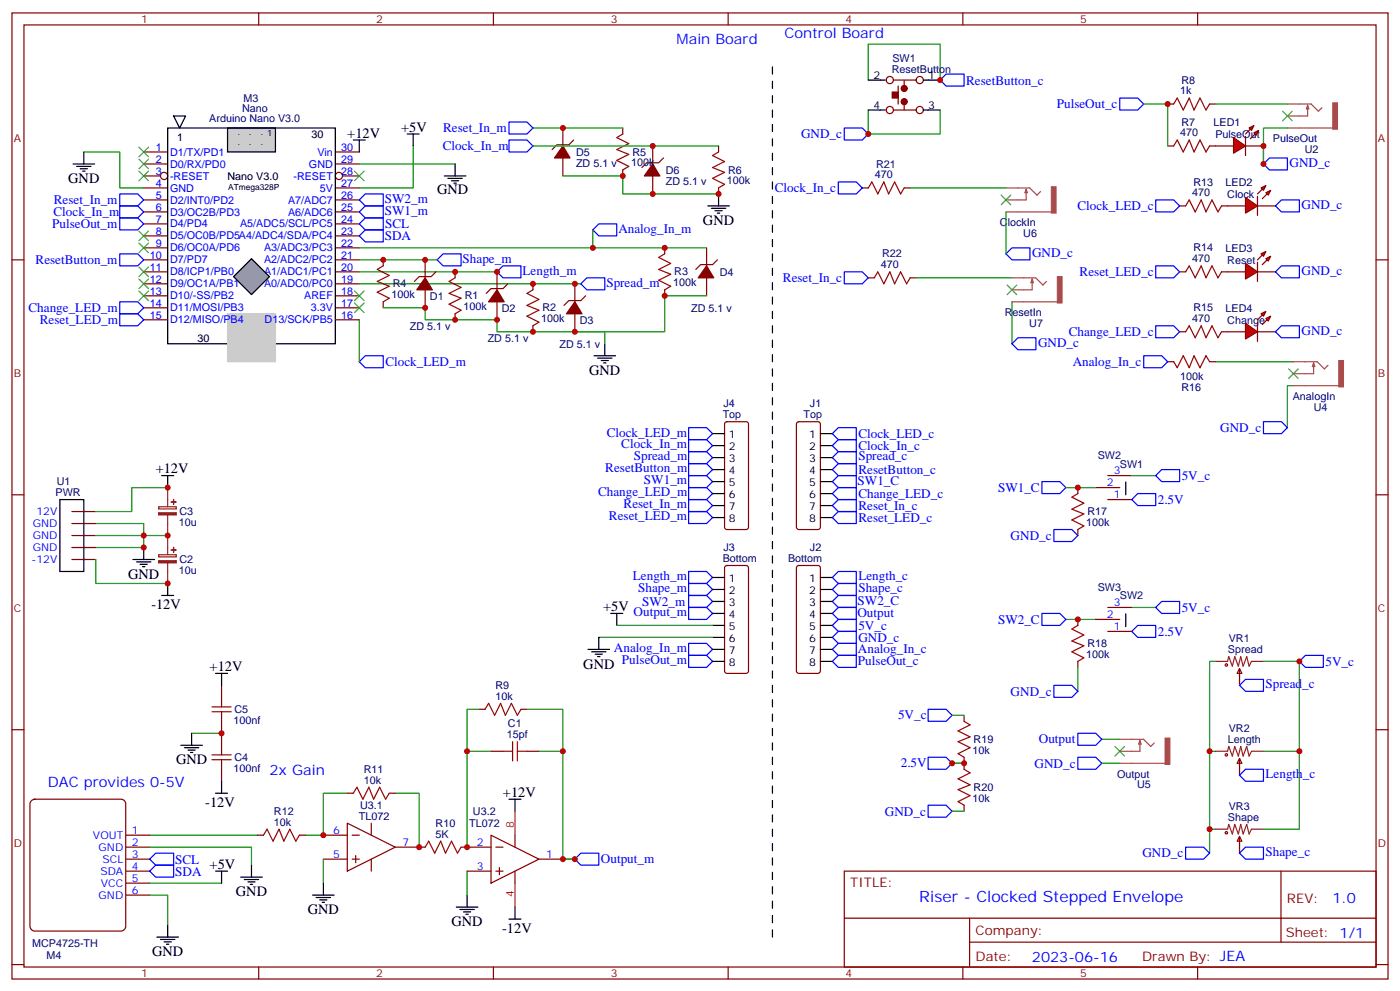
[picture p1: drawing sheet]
<svg xmlns="http://www.w3.org/2000/svg" width="412mm" height="292mm" viewBox="0 0 412 292" stroke-linecap="round" stroke-linejoin="round" font-family="sans-serif">
<g fill="none" stroke="#870000" stroke-width=".35">
<path d="M3.5 3.8h405.4v284.3h-405.4zM7.1 7.3h398.2v277.3h-398.2zM76.2 3.8v3.5M145.3 3.8v3.5M214.5 3.8v3.5M283.6 3.8v3.5M352.8 3.8v3.5M42.3 44.7h7.1M42.3 48.3h7.1M42.3 51.8h5M42.3 55.3h7.1M42.3 58.8h7.1"/>
<path d="M98.8 44.7h7M98.8 48.3h7M98.8 55.3h7M98.8 58.8h7M100.9 51.8h4.9M3.5 76.5h3.6M42.3 76.5h7.1M42.3 62.4h7.1M42.3 65.9h7.1M42.3 69.4h7.1M42.3 73h7.1M98.8 76.5h7"/>
<path d="M98.8 62.4h7M98.8 65.9h7M98.8 69.4h7M98.8 73h7M405.3 76.5h3.6M42.3 80h7.1M42.3 83.5h7.1M42.3 87.1h7.1M98.8 80h7M98.8 83.5h7M98.8 87.1h7M98.8 90.6h7"/>
<path d="M3.5 145.6h3.6M405.3 145.6h3.6M3.5 214.8h3.6M405.3 214.8h3.6M248.7 256.4h156.6v28.2h-156.6zM377.3 256.4v20.9M248.7 270.2h156.5M285.6 277.3h119.6M285.6 270.2v14.2M3.5 283.9h3.6M76.2 284.6v3.5M145.3 284.6v3.5"/>
<path d="M214.5 284.6v3.5M283.6 284.6v3.5M352.8 284.6v3.5M405.3 283.9h3.6"/>
<circle cx="48.3" cy="51.8" r="1.06"/>
<circle cx="99.8" cy="51.8" r="1.06"/>
</g>
<path d="M68.8 81.4l5.3-5.3 5.3 5.3-5.3 5.3z" fill="#999" stroke="#000" stroke-width=".35"/>
<path d="M67 37.7h14.1v7h-14.1z" fill="#ccc" stroke="#000" stroke-width=".35"/>
<g fill="none" stroke="#000" stroke-width=".35">
<path d="M49.4 37.7h49.4v63.5h-49.4zM51.2 34.1h3.5l-1.8 3.6zM21.5 48.3h6.4M22.6 49h4.2M23.6 49.7h2.2M24.3 50.4h.7M24.7 44.7v3.6M149.9 235.2h3.6M151.7 235.2v3.6M95.2 259.9v3.6M92.1 263.5h6.3M93.1 264.2h4.3"/>
<path d="M94.2 264.9h2.1M94.9 265.6h.7M134.4 267h6.4M135.5 267.7h4.2M136.5 268.4h2.1M137.2 269.1h.7M137.6 263.5v3.5M149.9 270.5h3.6M151.7 267v3.5"/>
</g>
<path d="M67 92.4h14.1v14.1h-14.1z" fill="#ccc" stroke="#ccc" stroke-width=".35"/>
<g fill="none" stroke="#870000" stroke-width=".35">
<path d="M42.3 90.6h7.1M42.3 94.1h7.1M98.8 94.1h7M141.1 208.8h1.8M153.5 208.8h1.7M102.3 233.5h1.8M114.7 233.5h1.7M75.8 245.8h1.8M88.2 245.8h1.8M95.2 252.9h7.1M95.2 245.8h7.1M102.3 242.3l14.1 7-14.1 7.1z"/>
<path d="M103.7 252.9h2.1M103.7 245.8h2.1M104.8 251.8v2.1M109.4 242.3v3.5M109.4 252.9v3.5M116.4 249.3h8.8M135.8 249.3h8.8M137.6 256.4h7M144.6 245.8l14.1 7.1-14.1 7zM146 249.3h2.2M146 256.4h2.2M147.1 255.3v2.2"/>
<path d="M151.7 245.8v3.5M151.7 256.4v3.5M158.7 252.9h7.1"/>
</g>
<path d="M105.8 69.4l1.8-1.7h5.3v3.5h-5.3zM105.8 65.9l1.8-1.8h5.3v3.6h-5.3z" fill="none" stroke="#00f" stroke-width=".35"/>
<path d="M142.9 208.8l1-1.8 1.8 3.5 1.8-3.5 1.4 3.5 1.7-3.5 1.8 3.5 1.1-1.7M104.1 233.5l1-1.8 1.8 3.5 1.8-3.5 1.4 3.5 1.7-3.5 1.8 3.5 1.1-1.7M77.6 245.8l1.1-1.7 1.7 3.5 1.8-3.5 1.4 3.5 1.8-3.5 1.7 3.5 1.1-1.8M125.2 249.3l1.1-1.7 1.8 3.5 1.7-3.5 1.4 3.5 1.8-3.5 1.8 3.5 1-1.8" fill="none" stroke="#a10000" stroke-width=".35"/>
<path d="M141.1 208.8h-3.5v40.5M102.3 233.5h-7.1v12.3h-5.2M116.4 233.5h7.1v15.8M44.1 245.8h31.7M95.2 252.9v7M137.6 256.4v7.1" fill="none" stroke="#008700" stroke-width=".35"/>
<path d="M151.7 238.8v7M151.7 259.9v7.1" fill="none" stroke="#f00" stroke-width=".35"/>
<path d="M9.1 235.8l1.1-.6h25.4a1.41 1.41 0 0 1 1.4 1.4v36a1.51 1.51 0 0 1-1.4 1.4h-25.4a1.51 1.51 0 0 1-1.4-1.4v-36z" fill="#fff" stroke="#800000" stroke-width=".35"/>
<g fill="none" stroke="#870000" stroke-width=".35">
<path d="M165.8 37.7v5.3M183.4 37.7v1.7M165.8 46.5v5.3M169 41.2l-1.4 1.4h-3.6l-1.4 1.4M183.4 50v1.8M192.3 43v5.3M192.3 51.8v5.3M195.4 46.5l-1.4 1.4h-3.5l-1.4 1.4M211.7 43v1.7M211.7 55.3v1.8M344 43h1.7M356.3 43h1.8"/>
<path d="M112.9 76.5v1.7M125.2 76.5v5.3M195.8 73v1.7M208.1 73v5.2M211.3 76.5l-1.4 1.4h-3.5l-1.4 1.4M112.9 88.8v1.8M125.2 85.3v5.3M128.4 80l-1.4 1.4h-3.5l-1.4 1.4M134.1 80v1.8M134.1 92.4v1.7M146.4 80v5.3M146.4 88.8v5.3"/>
<path d="M149.6 83.5l-1.4 1.4h-3.6l-1.4 1.5M157 83.5v1.8M157 95.9v1.7M169.3 83.5v5.3M169.3 92.4v5.2M172.5 87.1l-1.4 1.4h-3.5l-1.4 1.4M195.8 85.3v1.8M208.1 81.8v5.3M213.7 124.3l.4-.2h5.7l.5 .2 .2 .5v30.4l-.2 .5-.5 .2h-5.7l-.5-.3-.2-.4v-30.4zM21.2 150.6h7M21.2 154.1h7M21.2 157.6h7"/>
<path d="M21.2 161.1h7M21.2 164.7h7M213.7 166.6l.4-.2h5.7l.5 .2 .2 .5v30.4l-.2 .5-.5 .2h-5.7l-.5-.2-.2-.5v-30.4zM65.3 201.7v3.5M65.3 212.3v7.1M65.3 226.4v3.5M144.6 221.1h3.6M155.2 221.1h3.5M37 245.8h7.1M37 249.3h7.1M37 252.9h7.1M37 256.4h7.1"/>
<path d="M37 259.9h7.1M37 263.5h7.1"/>
</g>
<g fill="none" stroke="#00f" stroke-width=".35">
<path d="M149.9 35.9h5.3l1.8 1.8-1.8 1.7h-5.3zM35.3 57.1h5.3l1.7 1.7-1.7 1.8h-5.3zM105.8 58.8l1.8-1.7h5.3v3.5h-5.3zM149.9 41.2h5.3l1.8 1.8-1.8 1.7h-5.3zM35.3 64.1h5.3l1.7 1.8-1.7 1.8h-5.3zM35.3 74.7h5.3l1.7 1.8-1.7 1.7h-5.3zM35.3 60.6h5.3l1.7 1.8-1.7 1.7h-5.3zM105.8 62.4l1.8-1.8h5.3v3.5h-5.3zM128.8 76.5l1.7-1.8h5.3v3.5h-5.3zM174.6 67.7l1.8-1.8h5.3v3.5h-5.3zM35.3 92.4h5.3l1.7 1.7-1.7 1.8h-5.3zM35.3 88.8h5.3l1.7 1.8-1.7 1.8h-5.3z"/>
<path d="M146.4 80l1.8-1.8h5.3v3.6h-5.3zM172.9 81.8h5.3v3.5h-5.3l-1.8-1.8zM105.8 106.5l1.8-1.8h5.3v3.5h-5.3zM202.8 136.5h5.3l1.8 1.7-1.8 1.8h-5.3zM202.8 125.9h5.3l1.8 1.7-1.8 1.8h-5.3zM202.8 140h5.3l1.8 1.7-1.8 1.8h-5.3zM202.8 132.9h5.3l1.8 1.8-1.8 1.8h-5.3zM202.8 129.4h5.3l1.8 1.8-1.8 1.7h-5.3zM202.8 150.6h5.3l1.8 1.7-1.8 1.8h-5.3zM202.8 143.5h5.3l1.8 1.8-1.8 1.7h-5.3zM202.8 147h5.3l1.8 1.8-1.8 1.8h-5.3zM202.8 175.3h5.3l1.8 1.7-1.8 1.8h-5.3z"/>
<path d="M202.8 178.8h5.3l1.8 1.8-1.8 1.7h-5.3zM202.8 168.2h5.3l1.8 1.8-1.8 1.7h-5.3zM202.8 171.7h5.3l1.8 1.8-1.8 1.8h-5.3zM202.8 192.9h5.3l1.8 1.8-1.8 1.7h-5.3zM202.8 189.4h5.3l1.8 1.7-1.8 1.8h-5.3zM44.1 256.4l1.8-1.8h5.3v3.6h-5.3zM45.9 251.1h5.3v3.5h-5.3l-1.8-1.7zM169.3 252.9l1.8-1.8h5.3v3.5h-5.3z"/>
</g>
<g fill="none" stroke="#008700" stroke-width=".35">
<path d="M157 37.7h26.4M105.8 48.3h28.3M121.7 43v12.3h-15.9M157 43h54.7M165.8 51.8h17.6v5.3h28.3M105.8 76.5h23M105.8 80h40.6M105.8 83.5h65.3M105.8 94.1v12.4M208.1 87.1h-12.3v10.5h-49.4v-3.5h-21.2v-3.5h-12.3M28.2 154.1h14.1v7h-14.1M28.2 157.6h21.2"/>
<path d="M49.4 143.5h-10.6v7.1h-10.6M28.2 164.7v7h21.2M176.4 187.6h33.5M181.7 184.1h28.2M56.4 215.8h8.9M155.2 208.8h10.6v12.3h-7.1M137.6 221.1h7M165.8 221.1v31.8h3.5h-3.5M44.1 249.3h30v5.3M44.1 259.9h21.2M44.1 263.5h5.3v8.8"/>
</g>
<g fill="none" stroke="#000" stroke-width=".35">
<path d="M119.9 39.4h3.6M121.7 39.4v3.6M104.1 41.2h3.5M105.8 41.2v3.5M130.9 51.8h6.3M131.9 52.5h4.3M133 53.2h2.1M133.7 53.9h.7M134.1 48.3v3.5M211.7 57.1v3.5M208.5 60.6h6.3M209.5 61.3h4.3"/>
<path d="M210.6 62h2.1M211.3 62.7h.7M175 104.7h6.3M176 105.4h4.3M177.1 106.1h2.1M177.8 106.8h.7M178.2 101.2v3.5M47.6 140h3.6M49.4 140v3.5M209.9 127.6h3.5M209.9 131.2h3.5M209.9 134.7h3.5"/>
<path d="M209.9 138.2h3.5M17.6 147h7.1v21.2h-7.1zM209.9 141.7h3.5M209.9 145.3h3.5M209.9 148.8h3.5M209.9 152.3h3.5M39.2 164.7h6.3M40.2 165.4h4.2M41.3 166.1h2.1M42 166.8h.7M42.3 161.1v3.6M47.6 175.3h3.6"/>
<path d="M49.4 171.7v3.6M209.9 170h3.5M209.9 173.5h3.5M209.9 177h3.5M63.5 198.2h3.5M65.3 198.2v3.5M173.2 191.1h6.4M174.3 191.8h4.2M175.3 192.5h2.1M176 193.3h.7M176.4 187.6v3.5M179.9 180.6h3.5"/>
<path d="M181.7 180.6v3.5M209.9 180.6h3.5M209.9 184.1h3.5M209.9 187.6h3.5M209.9 191.1h3.5M209.9 194.7h3.5M53.3 219.4h6.3M56.4 215.8v3.6M54.3 220.1h4.3M55.4 220.8h2.1M56.1 221.5h.7M63.5 233.5h3.5"/>
<path d="M65.3 229.9v3.6M63.5 256.4h3.5M65.3 256.4v3.5M70.9 258.2h6.4M72 258.9h4.2M73 259.6h2.1M74.1 254.6v3.6M46.2 275.8h6.4M47.3 276.5h4.2M48.3 277.2h2.1M49 277.9h.7M49.4 272.3v3.5"/>
<path d="M73.7 260.3h.7"/>
</g>
<g fill="none" stroke="#a10000" stroke-width=".35">
<path d="M183.4 39.4l-1.7 1.1 3.5 1.8-3.5 1.7 3.5 1.4-3.5 1.8 3.5 1.8-1.8 1M211.7 44.7l-1.8 1.1 3.5 1.8-3.5 1.7 3.5 1.4-3.5 1.8 3.5 1.8-1.7 1M345.7 43l1.1-1.8 1.7 3.5 1.8-3.5 1.4 3.5 1.8-3.5 1.7 3.5 1.1-1.7M112.9 78.2l-1.8 1.1 3.6 1.8-3.6 1.7 3.6 1.4-3.6 1.8 3.6 1.8-1.8 1M195.8 74.7l-1.8 1.1 3.6 1.7-3.6 1.8 3.6 1.4-3.6 1.8 3.6 1.7-1.8 1.1M134.1 81.8l-1.8 1 3.5 1.8-3.5 1.8 3.5 1.4-3.5 1.7 3.5 1.8-1.7 1.1M157 85.3l-1.8 1.1 3.5 1.7-3.5 1.8 3.5 1.4-3.5 1.8 3.5 1.7-1.7 1.1M62.4 209.5h5.7M62.4 208.1h5.7M65.3 205.2v2.9M65.3 209.5v2.8M65.3 219.4v2.8"/>
<path d="M151 218.3v5.6M152.4 218.3v5.6M62.4 223.6h5.7M62.4 222.2h5.7M65.3 223.6v2.8M148.2 221.1h2.8M152.4 221.1h2.8"/>
</g>
<path d="M46.7 149.2h5.2v.6h-5.2zM49.4 143.5v5.7M49.4 151.6v11.7M46.7 163.3h5.2v.6h-5.2zM49.4 165.7v6" fill="none" stroke="#8c2424" stroke-width=".35"/>
<g fill="#8c2424" stroke="#8c2424" stroke-width=".35">
<path d="M46.7 150.9h5.2v.7h-5.2z"/>
<path d="M50.4 147.7l1.5 .1z"/>
<path d="M51.1 147l.1 1.4z"/>
<path d="M46.7 165h5.2v.7h-5.2z"/>
<path d="M50.4 161.9h1.5z"/>
<path d="M51.1 161.1l.1 1.5z"/>
</g>
<g fill="none" stroke="#3c3" stroke-width=".35">
<path d="M40.9 50.4l2.8 2.8M40.9 46.8l2.8 2.9M40.9 43.3l2.8 2.8M43.7 50.4l-2.8 2.8M43.7 46.8l-2.8 2.9M43.7 43.3l-2.8 2.8M104.4 50.4l2.8 2.8M107.2 50.4l-2.8 2.8M40.9 78.6l2.8 2.8M40.9 71.5l2.8 2.9M40.9 68l2.8 2.8M43.7 78.6l-2.8 2.8"/>
<path d="M43.7 71.5l-2.8 2.9M43.7 68l-2.8 2.8M40.9 85.7l2.8 2.8M40.9 82.1l2.8 2.8M43.7 85.7l-2.8 2.8M43.7 82.1l-2.8 2.8M104.4 89.2l2.8 2.8M104.4 85.7l2.8 2.8M107.2 89.2l-2.8 2.8M107.2 85.7l-2.8 2.8"/>
</g>
<g fill="#870000" stroke="#870000" stroke-width=".35">
<path d="M125.2 81.8l2.2 3.5h-4.6z"/>
<path d="M146.4 85.3l2.1 3.5h-4.6z"/>
<path d="M169.3 88.8l2.1 3.6h-4.5z"/>
<path d="M208.1 78.2l2.2 3.6h-4.6z"/>
<path d="M165.8 43l2.1 3.5h-4.6z"/>
<path d="M192.3 48.3l2.1 3.5h-4.6z"/>
</g>
<path d="M227.5 275.8v-257.5" fill="none" stroke="#000" stroke-width=".35" stroke-dasharray="2.1 2.1"/>
<g fill="#f00" stroke="#870000" stroke-width=".35">
<path d="M363.4 40.5l3.5 2.5-3.5 2.1z"/>
<path d="M366.9 40.1v5.7z"/>
</g>
<g fill="#870000" stroke="#870000" stroke-width=".35">
<path d="M366.9 39.4l1.4-1.4z"/>
<path d="M368.3 40.9l1.4-1.5z"/>
</g>
<g fill="#f00" stroke="#870000" stroke-width=".35">
<path d="M367.9 37.7l1.5-.7-.7 1.4z"/>
<path d="M369.4 39.1l1.4-.7-.7 1.4z"/>
</g>
<path d="M344 30.6h1.7M356.3 30.6h1.8M358.1 43h5.3M366.9 43h5.3" fill="none" stroke="#870000" stroke-width=".35"/>
<path d="M377.8 32.7l2.8 2.9M380.6 32.7l-2.8 2.9" fill="none" stroke="#3c3" stroke-width=".35"/>
<path d="M329.8 28.9h5.3l1.8 1.7-1.8 1.8h-5.3z" fill="none" stroke="#00f" stroke-width=".35"/>
<path d="M345.7 30.6l1.1-1.7 1.7 3.5 1.8-3.5 1.4 3.5 1.8-3.5 1.7 3.5 1.1-1.8" fill="none" stroke="#a10000" stroke-width=".35"/>
<path d="M379.2 30.6h7l2.2 2.1 1-1M379.2 37.7h13.4M385.2 31v3.1h-6M385.2 31l.3 1h-.7z" fill="none" stroke="#a64a4a" stroke-width=".35"/>
<path d="M392.6 30.3h1.4v7.7h-1.4z" fill="#a64a4a" stroke="#a64a4a" stroke-width=".29"/>
<path d="M336.9 30.6h7.1v12.4M358.1 30.6h21.1M379.2 37.7h-7v10.6" fill="none" stroke="#008700" stroke-width=".35"/>
<g fill="#f00" stroke="#870000" stroke-width=".35">
<path d="M366.9 58.1l3.5 2.5-3.5 2.1z"/>
<path d="M370.4 57.8v5.6z"/>
</g>
<g fill="#870000" stroke="#870000" stroke-width=".35">
<path d="M370.4 57.1l1.4-1.4z"/>
<path d="M371.8 58.5l1.4-1.4z"/>
</g>
<g fill="#f00" stroke="#870000" stroke-width=".35">
<path d="M371.5 55.3l1.4-.7-.7 1.4z"/>
<path d="M372.9 56.7l1.4-.7-.7 1.4z"/>
</g>
<path d="M347.5 60.6h1.7M359.8 60.6h7.1M370.4 60.6h5.3M347.5 80h1.7M359.8 80h1.8" fill="none" stroke="#870000" stroke-width=".35"/>
<path d="M349.2 60.6l1.1-1.8 1.8 3.6 1.7-3.6 1.4 3.6 1.8-3.6 1.8 3.6 1-1.8M349.2 80l1.1-1.8 1.8 3.6 1.7-3.6 1.4 3.6 1.8-3.6 1.8 3.6 1-1.8" fill="none" stroke="#a10000" stroke-width=".35"/>
<path d="M340.4 58.8h5.3l1.8 1.8-1.8 1.8h-5.3zM340.4 78.2h5.3l1.8 1.8-1.8 1.8h-5.3z" fill="none" stroke="#00f" stroke-width=".35"/>
<g fill="#f00" stroke="#870000" stroke-width=".35">
<path d="M366.9 77.5l3.5 2.5-3.5 2.1z"/>
<path d="M370.4 77.2v5.6z"/>
</g>
<g fill="#870000" stroke="#870000" stroke-width=".35">
<path d="M370.4 76.5l1.4-1.4z"/>
<path d="M371.8 77.9l1.4-1.4z"/>
</g>
<g fill="#f00" stroke="#870000" stroke-width=".35">
<path d="M371.5 74.7l1.4-.7-.7 1.4z"/>
<path d="M372.9 76.1l1.4-.7-.7 1.4z"/>
</g>
<path d="M347.5 97.6h1.7M359.8 97.6h1.8M361.6 80h5.3M370.4 80h5.3" fill="none" stroke="#870000" stroke-width=".35"/>
<path d="M340.4 95.9h5.3l1.8 1.7-1.8 1.8h-5.3z" fill="none" stroke="#00f" stroke-width=".35"/>
<path d="M349.2 97.6l1.1-1.7 1.8 3.5 1.7-3.5 1.4 3.5 1.8-3.5 1.8 3.5 1-1.8" fill="none" stroke="#a10000" stroke-width=".35"/>
<g fill="#f00" stroke="#870000" stroke-width=".35">
<path d="M366.9 95.2l3.5 2.4-3.5 2.2z"/>
<path d="M370.4 94.8v5.7z"/>
</g>
<g fill="#870000" stroke="#870000" stroke-width=".35">
<path d="M370.4 94.1l1.4-1.4z"/>
<path d="M371.8 95.5l1.4-1.4z"/>
</g>
<g fill="#f00" stroke="#870000" stroke-width=".35">
<path d="M371.5 92.4l1.4-.7-.7 1.4z"/>
<path d="M372.9 93.8l1.4-.7-.7 1.4z"/>
</g>
<g fill="none" stroke="#870000" stroke-width=".35">
<path d="M263.2 23.6h6.7M263.2 32.4h6.7M264.6 25.3v5.3M266.3 23.7v1.8M266.3 30.6v1.8M254 55.3h1.8M266.3 55.3h1.8M255.8 81.8h1.7M268.1 81.8h1.8M361.6 97.6h5.3M370.4 97.6h5.3M344 106.5h1.7"/>
<path d="M356.3 106.5h1.8M234.8 124.3l.5-.2h5.6l.5 .2 .3 .5v30.4l-.3 .5-.5 .2h-5.6l-.5-.3-.2-.4v-30.4zM326.3 140h7.1M317.5 143.5v1.8M317.5 155.9v1.7M322.8 143.5h7M326.3 147h7.1M234.8 166.6l.5-.2h5.6l.5 .2 .3 .5v30.4l-.3 .5-.5 .2h-5.6l-.5-.2-.2-.5v-30.4zM326.3 178.8h7.1M317.5 182.3v1.8M317.5 194.7v1.7M322.8 182.3h7"/>
<path d="M326.3 185.8h7.1M365.1 196.8l.7 1.4h-1.4zM365.1 196.8v4.9M284 210.5v1.8M284 222.9v3.5M284 237v1.8M365.1 223.2l.7 1.4h-1.4zM365.1 223.2v5M365.1 246.2l.7 1.4h-1.4zM365.1 246.2v4.9"/>
<circle cx="262.1" cy="32.4" r="1.06"/>
<circle cx="262.1" cy="23.6" r="1.06"/>
<circle cx="270.9" cy="32.4" r="1.06"/>
<circle cx="270.9" cy="23.6" r="1.06"/>
</g>
<g fill="none" stroke="#008700" stroke-width=".35">
<path d="M255.8 32.4v7h21.1v-7M255.8 23.6v-10.6h21.1v10.6M24.7 44.7h10.6v10.6h7M268.1 55.3h28.2M372.2 43v5.3M105.8 73h102.3M174.6 67.7v5.3M296.3 62.4v12.3M169.3 97.6h8.9v3.6M269.9 81.8h28.2M298.1 88.8v12.4M358.1 106.5h22.9"/>
<path d="M381 113.5h-1.8v12.4M333.4 140h7M314 143.5h8.8M333.4 178.8h7M314 182.3h8.8M317.5 196.4v7.1M358.1 194.7h-1.8v56.4M372.2 194.7h10.6v26.4h-10.6M280.5 210.5h3.5M324.6 217.6h5.2M280.5 224.6h3.5M280.5 238.8h3.5"/>
<path d="M324.6 224.6h5.2M356.3 221.1h1.8M382.8 221.1v23h-10.6M356.3 244.1h1.8"/>
</g>
<path d="M358.1 194.7h3.5l.3-1.4 1.1 2.8 .7-2.8 1.1 2.8 .7-2.8 .7 2.8 1-2.8 .7 2.8 .8-1.4h3.5M358.1 221.1h3.5l.3-1.4 1.1 2.8 .7-2.8 1.1 2.8 .7-2.8 .7 2.8 1-2.8 .7 2.8 .8-1.4h3.5M358.1 244.1h3.5l.3-1.5 1.1 2.9 .7-2.9 1.1 2.9 .7-2.9 .7 2.9 1-2.9 .7 2.9 .8-1.4h3.5" fill="none" stroke="#8c2424" stroke-width=".35"/>
<g fill="none" stroke="#a10000" stroke-width=".35">
<path d="M255.8 55.3l1-1.7 1.8 3.5 1.7-3.5 1.5 3.5 1.7-3.5 1.8 3.5 1-1.8M257.5 81.8l1.1-1.8 1.7 3.5 1.8-3.5 1.4 3.5 1.8-3.5 1.8 3.5 1-1.7M345.7 106.5l1.1 1.7 1.7-3.5 1.8 3.5 1.4-3.5 1.8 3.5 1.7-3.5 1.1 1.8M317.5 145.3l-1.8 1 3.6 1.8-3.6 1.8 3.6 1.4-3.6 1.7 3.6 1.8-1.8 1.1M317.5 184.1l-1.8 1 3.6 1.8-3.6 1.8 3.6 1.4-3.6 1.7 3.6 1.8-1.8 1.1M284 212.3l1.8 1.1-3.6 1.7 3.6 1.8-3.6 1.4 3.6 1.8-3.6 1.7 1.8 1.1M284 226.4l1.8 1.1-3.6 1.7 3.6 1.8-3.6 1.4 3.6 1.8-3.6 1.7 1.8 1.1"/>
<circle cx="361.2" cy="195.7" r=".35"/>
<circle cx="361.2" cy="222.2" r=".35"/>
<circle cx="361.2" cy="245.1" r=".35"/>
</g>
<g fill="none" stroke="#00f" stroke-width=".35">
<path d="M248.7 37.7h5.3l1.8 1.7-1.8 1.8h-5.3zM278.7 21.8h5.3v3.5h-5.3l-1.8-1.7zM246.9 53.6h5.3l1.8 1.7-1.8 1.8h-5.3zM372.2 48.3l1.7-1.8h5.3v3.5h-5.3zM298.1 73h5.3v3.5h-5.3l-1.8-1.8zM375.7 60.6l1.8-1.8h5.3v3.6h-5.3zM377.5 78.2h5.3v3.6h-5.3l-1.8-1.8zM248.7 80h5.3l1.8 1.8-1.8 1.7h-5.3zM377.5 95.9h5.3v3.5h-5.3l-1.8-1.8zM298.1 101.2l1.8-1.8h5.3v3.5h-5.3zM336.9 104.7h5.3l1.8 1.8-1.8 1.7h-5.3zM245.2 138.2l1.7-1.7h5.3v3.5h-5.3z"/>
<path d="M245.2 127.6l1.7-1.7h5.3v3.5h-5.3zM245.2 134.7l1.7-1.8h5.3v3.6h-5.3zM245.2 131.2l1.7-1.8h5.3v3.5h-5.3zM342.2 138.2h5.3v3.5h-5.3l-1.8-1.7zM372.2 124.1h5.3l1.7 1.8-1.7 1.7h-5.3zM245.2 152.3l1.7-1.7h5.3v3.5h-5.3zM245.2 145.3l1.7-1.8h5.3v3.5h-5.3zM245.2 141.7l1.7-1.7h5.3v3.5h-5.3zM245.2 148.8l1.7-1.8h5.3v3.6h-5.3zM306.9 141.7h5.3l1.8 1.8-1.8 1.8h-5.3zM310.4 155.9h5.3l1.8 1.7-1.8 1.8h-5.3zM333.4 147l1.7-1.7h5.3v3.5h-5.3z"/>
<path d="M245.2 177l1.7-1.7h5.3v3.5h-5.3zM245.2 170l1.7-1.8h5.3v3.5h-5.3zM245.2 173.5l1.7-1.8h5.3v3.6h-5.3zM342.2 177h5.3v3.6h-5.3l-1.8-1.8zM245.2 194.7l1.7-1.8h5.3v3.5h-5.3zM245.2 191.1l1.7-1.7h5.3v3.5h-5.3zM245.2 180.6l1.7-1.8h5.3v3.5h-5.3zM245.2 184.1l1.7-1.8h5.3v3.5h-5.3zM245.2 187.6l1.7-1.8h5.3v3.6h-5.3zM306.9 180.6h5.3l1.8 1.7-1.8 1.8h-5.3zM333.4 185.8l1.7-1.7h5.3v3.5h-5.3zM382.8 194.7l1.7-1.8h5.3v3.5h-5.3z"/>
<path d="M273.4 208.8h5.3l1.8 1.7-1.8 1.8h-5.3zM310.4 201.7h5.3l1.8 1.8-1.8 1.7h-5.3zM317.5 215.8h5.3l1.8 1.8-1.8 1.8h-5.3zM365.1 201.7l1.8-1.7h5.3v3.5h-5.3zM273.4 237h5.3l1.8 1.8-1.8 1.7h-5.3zM273.4 222.9h5.3l1.8 1.7-1.8 1.8h-5.3zM317.5 222.9h5.3l1.8 1.7-1.8 1.8h-5.3zM365.1 228.2l1.8-1.8h5.3v3.5h-5.3zM349.2 249.3h5.3l1.8 1.8-1.8 1.8h-5.3zM365.1 251.1l1.8-1.8h5.3v3.6h-5.3z"/>
</g>
<g fill="none" stroke="#a64a4a" stroke-width=".35">
<path d="M296.3 55.3h7l2.1 2.1 1.1-1M302.3 55.7v3.1h-6M302.3 55.7l.3 1h-.7zM296.3 62.4h13.4M298.1 81.8h7l2.1 2.1 1.1-1.1M298.1 88.8h13.3M304 82.1v3.2h-5.9M304 82.1l.4 1.1h-.7zM381 106.5h7l2.1 2.1 1.1-1.1M381 113.5h13.3M386.9 106.8v3.2h-5.9M386.9 106.8l.4 1.1h-.7z"/>
<path d="M329.8 217.6h7l2.2 2.1 1-1M335.8 217.9v3.2h-6M335.8 217.9l.3 1.1h-.7zM329.8 224.6h13.4"/>
</g>
<g fill="#a64a4a" stroke="#a64a4a" stroke-width=".29">
<path d="M343.2 217.2h1.4v7.8h-1.4z"/>
<path d="M394.3 106.1h1.5v7.8h-1.5z"/>
<path d="M309.7 55h1.4v7.7h-1.4z"/>
<path d="M311.4 81.4h1.5v7.8h-1.5z"/>
</g>
<path d="M294.9 57.4l2.8 2.9M297.7 57.4l-2.8 2.9M296.7 83.9l2.8 2.8M299.5 83.9l-2.8 2.8M379.6 108.6l2.8 2.8M382.4 108.6l-2.8 2.8M328.4 219.7l2.9 2.8M331.3 219.7l-2.9 2.8" fill="none" stroke="#3c3" stroke-width=".35"/>
<g fill="none" stroke="#000" stroke-width=".35">
<path d="M255.8 23.6h4.9M255.8 32.4h4.9M272 23.6h4.9M272 32.4h4.9M241.7 127.6h3.5M241.7 131.2h3.5M241.7 134.7h3.5M241.7 138.2h3.5M241.7 141.7h3.5M241.7 145.3h3.5M241.7 148.8h3.5M241.7 152.3h3.5"/>
<path d="M331.6 141.9v3.7M241.7 170h3.5M241.7 173.5h3.5M241.7 177h3.5M241.7 180.6h3.5M241.7 184.1h3.5M241.7 187.6h3.5M241.7 191.1h3.5M241.7 194.7h3.5M331.6 180.7v3.7"/>
</g>
<g fill="#870000" stroke="#870000" stroke-width=".35">
<path d="M262.8 27.1h1.8v1.8h-1.8z"/>
<circle cx="266.3" cy="29.9" r=".88"/>
<circle cx="266.3" cy="26" r=".88"/>
</g>
<g fill="#c00">
<circle cx="137.6" cy="249.3" r=".88"/>
<circle cx="123.5" cy="249.3" r=".88"/>
<circle cx="95.3" cy="245.8" r=".88"/>
<circle cx="137.6" cy="221.1" r=".88"/>
<circle cx="165.8" cy="221.1" r=".88"/>
<circle cx="42.3" cy="157.6" r=".88"/>
<circle cx="42.3" cy="161.1" r=".88"/>
<circle cx="49.4" cy="157.6" r=".88"/>
<circle cx="49.4" cy="143.5" r=".88"/>
<circle cx="65.3" cy="215.8" r=".88"/>
<circle cx="165.8" cy="252.9" r=".88"/>
<circle cx="169.3" cy="252.9" r=".88"/>
<circle cx="49.4" cy="171.7" r=".88"/>
<circle cx="125.2" cy="76.5" r=".88"/>
<circle cx="112.9" cy="76.5" r=".88"/>
<circle cx="125.2" cy="90.6" r=".88"/>
<circle cx="165.8" cy="37.7" r=".88"/>
<circle cx="192.3" cy="43" r=".88"/>
<circle cx="192.3" cy="57.1" r=".88"/>
<circle cx="183.4" cy="51.8" r=".88"/>
<circle cx="211.7" cy="57.1" r=".88"/>
<circle cx="344" cy="30.6" r=".88"/>
<circle cx="356.3" cy="244.1" r=".88"/>
<circle cx="356.3" cy="221.1" r=".88"/>
<circle cx="382.8" cy="221.1" r=".88"/>
<circle cx="276.9" cy="23.6" r=".88"/>
<circle cx="317.5" cy="143.5" r=".88"/>
<circle cx="317.5" cy="182.3" r=".88"/>
<circle cx="382.8" cy="194.7" r=".88"/>
<circle cx="255.8" cy="39.4" r=".88"/>
<circle cx="372.2" cy="43" r=".88"/>
<circle cx="372.2" cy="48.3" r=".88"/>
<circle cx="284" cy="224.6" r=".88"/>
<circle cx="280.5" cy="224.6" r=".88"/>
<circle cx="134.1" cy="94.1" r=".88"/>
<circle cx="134.1" cy="80" r=".88"/>
<circle cx="146.4" cy="94.1" r=".88"/>
<circle cx="146.4" cy="80" r=".88"/>
<circle cx="157" cy="97.6" r=".88"/>
<circle cx="157" cy="83.5" r=".88"/>
<circle cx="169.3" cy="97.6" r=".88"/>
<circle cx="169.3" cy="83.5" r=".88"/>
<circle cx="195.8" cy="87.1" r=".88"/>
<circle cx="195.8" cy="73" r=".88"/>
<circle cx="174.6" cy="73" r=".88"/>
</g>
<text font-size="4.6" fill="#00f" x="270.8" y="265.4">Riser - Clocked Stepped Envelope</text>
<g font-size="4.2" fill="#00f">
<text x="231.1" y="11.2">Control Board</text>
<text x="199.3" y="13">Main Board</text>
<text x="14.1" y="231.7">DAC provides 0-5V</text>
<text x="79.4" y="228.2">2x Gain</text>
<text x="392.5" y="265.7">1.0</text>
<text x="304" y="283">2023-06-16</text>
</g>
<g font-size="4.2">
<text x="102.3" y="40.5">+12V</text>
<text x="118.2" y="38.7">+5V</text>
<text x="20.1" y="53.9">GND</text>
<text x="128.8" y="57.1">GND</text>
<text x="207.1" y="66.3">GND</text>
<text x="173.6" y="110.3">GND</text>
<text x="45.9" y="139.3">+12V</text>
<text x="37.7" y="170.3">GND</text>
<text x="44.6" y="179.2">-12V</text>
<text x="177.7" y="179.8">+5V</text>
<text x="61.7" y="197.5">+12V</text>
<text x="171.8" y="196.8">GND</text>
<text x="51.9" y="225">GND</text>
<text x="60.5" y="237.4">-12V</text>
<text x="148.2" y="234.5">+12V</text>
<text x="61.7" y="255.7">+5V</text>
<text x="69.5" y="263.8">GND</text>
<text x="90.7" y="269.1">GND</text>
<text x="133" y="272.6">GND</text>
<text x="147.9" y="274.5">-12V</text>
<text x="44.8" y="281.4">GND</text>
</g>
<g font-size="3.9" fill="#00f">
<text x="284.6" y="24.9">ResetButton_c</text>
<text x="311.3" y="31.8">PulseOut_c</text>
<text x="130.5" y="38.9">Reset_In_m</text>
<text x="236" y="40.7">GND_c</text>
<text x="130.4" y="44.2">Clock_In_m</text>
<text x="379.9" y="49.1">GND_c</text>
<text x="113.3" y="59.7">SW2_m</text>
<text x="228.2" y="56.5">Clock_In_c</text>
<text x="15.8" y="63.6">Clock_In_m</text>
<text x="15.9" y="60.1">Reset_In_m</text>
<text x="113.3" y="63.2">SW1_m</text>
<text x="317.4" y="61.8">Clock_LED_c</text>
<text x="383.4" y="61.4">GND_c</text>
<text x="15.4" y="67.1">PulseOut_m</text>
<text x="113.3" y="70.6">SDA</text>
<text x="113.4" y="67.1">SCL</text>
<text x="182.1" y="68.5">Analog_In_m</text>
<text x="10.5" y="77.8">ResetButton_m</text>
<text x="136.3" y="77.3">Shape_m</text>
<text x="304" y="75.6">GND_c</text>
<text x="153.9" y="80.8">Length_m</text>
<text x="230.6" y="83">Reset_In_c</text>
<text x="318" y="81.2">Reset_LED_c</text>
<text x="383.4" y="80.8">GND_c</text>
<text x="178.6" y="84.4">Spread_m</text>
<text x="8.4" y="91.8">Change_LED_m</text>
<text x="11.7" y="95.4">Reset_LED_m</text>
<text x="314.8" y="98.9">Change_LED_c</text>
<text x="383.4" y="98.5">GND_c</text>
<text x="113.5" y="107.7">Clock_LED_m</text>
<text x="305.8" y="102">GND_c</text>
<text x="316" y="107.7">Analog_In_c</text>
<text x="178.7" y="128.5">Clock_LED_m</text>
<text x="252.9" y="129">Clock_LED_c</text>
<text x="359.4" y="127.1">GND_c</text>
<text x="183" y="132">Clock_In_m</text>
<text x="186.7" y="135.5">Spread_m</text>
<text x="252.9" y="135.5">Spread_c</text>
<text x="252.9" y="132.5">Clock_In_c</text>
<text x="178.3" y="139.1">ResetButton_m</text>
<text x="189.7" y="142.6">SW1_m</text>
<text x="252.6" y="142.8">SW1_C</text>
<text x="252.9" y="139.5">ResetButton_c</text>
<text x="348.1" y="141.3">5V_c</text>
<text x="176.2" y="146.1">Change_LED_m</text>
<text x="183.7" y="149.6">Reset_In_m</text>
<text x="252.9" y="146.6">Change_LED_c</text>
<text x="294" y="144.8">SW1_C</text>
<text x="341" y="148.3">2.5V</text>
<text x="179.4" y="153.2">Reset_LED_m</text>
<text x="252.9" y="153.6">Reset_LED_c</text>
<text x="252.9" y="150.1">Reset_In_c</text>
<text x="297.7" y="158.9">GND_c</text>
<text x="186.4" y="170.8">Length_m</text>
<text x="252.9" y="170.8">Length_c</text>
<text x="188" y="174.3">Shape_m</text>
<text x="189.1" y="178.3">SW2_m</text>
<text x="252.6" y="178.1">SW2_C</text>
<text x="252.9" y="174.3">Shape_c</text>
<text x="186.6" y="181.4">Output_m</text>
<text x="252.6" y="181.7">Output</text>
<text x="252.9" y="185.4">5V_c</text>
<text x="294" y="183.6">SW2_C</text>
<text x="348.1" y="180.1">5V_c</text>
<text x="180.8" y="192">Analog_In_m</text>
<text x="252.9" y="188.9">GND_c</text>
<text x="341" y="187.1">2.5V</text>
<text x="183.2" y="195.5">PulseOut_m</text>
<text x="252.7" y="192.2">Analog_In_c</text>
<text x="252.7" y="195.8">PulseOut_c</text>
<text x="390.4" y="196">5V_c</text>
<text x="372.8" y="202.6">Spread_c</text>
<text x="297.7" y="204.8">GND_c</text>
<text x="264.5" y="211.7">5V_c</text>
<text x="306" y="218.8">Output</text>
<text x="265.3" y="225.9">2.5V</text>
<text x="304.8" y="225.9">GND_c</text>
<text x="372.8" y="229">Length_c</text>
<text x="260.7" y="240">GND_c</text>
<text x="372.8" y="251.9">Shape_c</text>
<text x="51.6" y="254.2">SCL</text>
<text x="51.6" y="257.8">SDA</text>
<text x="177" y="254.1">Output_m</text>
<text x="336.5" y="252.4">GND_c</text>
</g>
<g font-size="3.9" fill="#800">
<text x="250.5" y="261">TITLE:</text>
<text x="379.1" y="265.7">REV:</text>
<text x="287.4" y="275.2">Company:</text>
<text x="378.7" y="275.8">Sheet: 1/1</text>
<text x="287.4" y="282.9">Date:</text>
<text x="336.4" y="282.9">Drawn By: JEA</text>
</g>
<g font-size="3.2" fill="#800">
<text x="41.6" y="6.8">1</text>
<text x="110.8" y="6.8">2</text>
<text x="179.9" y="6.8">3</text>
<text x="249.1" y="6.8">4</text>
<text x="318.2" y="6.8">5</text>
<text x="4.1" y="41.9">A</text>
<text x="405.9" y="41.9">A</text>
<text x="4.1" y="111.1">B</text>
<text x="405.9" y="111.1">B</text>
<text x="4.1" y="180.2">C</text>
<text x="405.9" y="180.2">C</text>
<text x="4.1" y="249.3">D</text>
<text x="405.9" y="249.3">D</text>
<text x="41.6" y="287.6">1</text>
<text x="110.8" y="287.6">2</text>
<text x="179.9" y="287.6">3</text>
<text x="249.1" y="287.6">4</text>
<text x="318.2" y="287.6">5</text>
</g>
<g font-size="3.2">
<text x="257.3" y="23.2">2</text>
<text x="273.4" y="23.2">1</text>
<text x="257.3" y="32">4</text>
<text x="273.4" y="32">3</text>
<text x="52.2" y="41.4">1</text>
<text x="69.8" y="39.6">.</text>
<text x="73.2" y="39.6">.</text>
<text x="76.6" y="39.6">.</text>
<text x="91.7" y="40.7">30</text>
<text x="69.8" y="42.8">.</text>
<text x="73.2" y="42.8">.</text>
<text x="76.6" y="42.8">.</text>
<text x="67" y="53">Nano V3.0</text>
<text x="58.2" y="100.7">30</text>
<text x="214.7" y="129">1</text>
<text x="238.3" y="129">1</text>
<text x="214.7" y="132.6">2</text>
<text x="214.7" y="136.1">3</text>
<text x="238.3" y="132.6">2</text>
<text x="238.3" y="136.1">3</text>
<text x="214.7" y="139.6">4</text>
<text x="214.7" y="143.2">5</text>
<text x="238.3" y="139.6">4</text>
<text x="238.3" y="143.2">5</text>
<text x="214.7" y="146.7">6</text>
<text x="238.3" y="146.7">6</text>
<text x="214.7" y="150.2">7</text>
<text x="214.7" y="153.7">8</text>
<text x="238.3" y="150.2">7</text>
<text x="238.3" y="153.7">8</text>
<text x="214.7" y="171.4">1</text>
<text x="238.3" y="171.4">1</text>
<text x="214.7" y="174.9">2</text>
<text x="214.7" y="178.4">3</text>
<text x="238.3" y="174.9">2</text>
<text x="238.3" y="178.4">3</text>
<text x="214.7" y="182">4</text>
<text x="214.7" y="185.5">5</text>
<text x="238.3" y="182">4</text>
<text x="238.3" y="185.5">5</text>
<text x="214.7" y="189">6</text>
<text x="238.3" y="189">6</text>
<text x="214.7" y="192.5">7</text>
<text x="214.7" y="196.1">8</text>
<text x="238.3" y="192.5">7</text>
<text x="238.3" y="196.1">8</text>
</g>
<g font-size="3.2" fill="#000080">
<text x="262.7" y="21.4">ResetButton</text>
<text x="262.9" y="18.3">SW1</text>
<text x="347.7" y="27.8">1k</text>
<text x="348" y="24.6">R8</text>
<text x="61.6" y="35.8">Arduino Nano V3.0</text>
<text x="71.3" y="33.1">Nano</text>
<text x="71.8" y="30.2">M3</text>
<text x="347.7" y="40.1">470</text>
<text x="348" y="37">R7</text>
<text x="357.5" y="37.1">LED1</text>
<text x="358" y="40.6">PulseOut</text>
<text x="375" y="41.9">PulseOut</text>
<text x="169.7" y="45.9">D5</text>
<text x="186.3" y="45.8">R5</text>
<text x="384.3" y="45.1">U2</text>
<text x="169.7" y="49.1">ZD 5.1 v</text>
<text x="185.9" y="49">100k</text>
<text x="196.1" y="51.2">D6</text>
<text x="214.5" y="51.1">R6</text>
<text x="257.7" y="52.5">470</text>
<text x="258.1" y="49.3">R21</text>
<text x="196.1" y="54.3">ZD 5.1 v</text>
<text x="214.1" y="54.3">100k</text>
<text x="351.2" y="57.8">470</text>
<text x="351.6" y="54.6">R13</text>
<text x="361" y="54.7">LED2</text>
<text x="361.5" y="58.2">Clock</text>
<text x="294.5" y="66.6">ClockIn</text>
<text x="301.4" y="69.8">U6</text>
<text x="259.8" y="75.8">R22</text>
<text x="351.2" y="77.2">470</text>
<text x="351.6" y="74">R14</text>
<text x="361" y="74.1">LED3</text>
<text x="361.5" y="77.6">Reset</text>
<text x="198.6" y="81.1">R3</text>
<text x="212" y="81.2">D4</text>
<text x="259.5" y="79">470</text>
<text x="115.4" y="87.8">100k</text>
<text x="115.7" y="84.6">R4</text>
<text x="126.7" y="88.2">D1</text>
<text x="136.9" y="88.1">R1</text>
<text x="198.3" y="84.2">100k</text>
<text x="136.5" y="91.3">100k</text>
<text x="147.8" y="91.7">D2</text>
<text x="159.5" y="94.8">100k</text>
<text x="159.8" y="91.7">R2</text>
<text x="170.8" y="95.3">D3</text>
<text x="203.6" y="91.7">ZD 5.1 v</text>
<text x="295.9" y="93.1">ResetIn</text>
<text x="351.2" y="94.8">470</text>
<text x="351.6" y="91.7">R15</text>
<text x="361" y="91.7">LED4</text>
<text x="361.5" y="95.3">Change</text>
<text x="120.7" y="97">ZD 5.1 v</text>
<text x="143.7" y="100.6">ZD 5.1 v</text>
<text x="303.2" y="96.2">U7</text>
<text x="164.8" y="102.3">ZD 5.1 v</text>
<text x="347.7" y="111.8">100k</text>
<text x="213.1" y="119.8">J4</text>
<text x="238.6" y="119.8">J1</text>
<text x="348" y="114.9">R16</text>
<text x="380.8" y="117.8">AnalogIn</text>
<text x="212.9" y="123">Top</text>
<text x="236.7" y="123">Top</text>
<text x="387" y="120.9">U4</text>
<text x="323.4" y="135">SW2</text>
<text x="329.9" y="137.6">SW1</text>
<text x="16.7" y="142.8">U1</text>
<text x="16.4" y="146">PWR</text>
<text x="52.6" y="154.9">10u</text>
<text x="52.9" y="151.7">C3</text>
<text x="320" y="154.8">100k</text>
<text x="320.3" y="151.6">R17</text>
<text x="52.9" y="165.8">C2</text>
<text x="212.9" y="165.4">Bottom</text>
<text x="213.1" y="162.2">J3</text>
<text x="232.1" y="165.4">Bottom</text>
<text x="238.6" y="162.2">J2</text>
<text x="52.6" y="169">10u</text>
<text x="323.4" y="173.8">SW3</text>
<text x="329.9" y="176.4">SW2</text>
<text x="320.3" y="190.4">R18</text>
<text x="362" y="189">VR1</text>
<text x="320" y="193.6">100k</text>
<text x="361.7" y="192.2">Spread</text>
<text x="146" y="202.7">R9</text>
<text x="69" y="209.9">C5</text>
<text x="146" y="206">10k</text>
<text x="68.8" y="213.1">100nf</text>
<text x="149.6" y="214.1">C1</text>
<text x="362" y="215.4">VR2</text>
<text x="149.3" y="217.2">15pf</text>
<text x="286.5" y="221.8">10k</text>
<text x="286.8" y="218.7">R19</text>
<text x="361.7" y="218.7">Length</text>
<text x="68.8" y="227.2">100nf</text>
<text x="69" y="224">C4</text>
<text x="107.2" y="227.4">R11</text>
<text x="107.2" y="230.6">10k</text>
<text x="286.8" y="232.8">R20</text>
<text x="329.1" y="228.9">Output</text>
<text x="335" y="232.1">U5</text>
<text x="80.7" y="239.8">R12</text>
<text x="106.1" y="238.1">U3.1</text>
<text x="139.3" y="239.9">U3.2</text>
<text x="286.5" y="235.9">10k</text>
<text x="362" y="238.4">VR3</text>
<text x="80.7" y="243">10k</text>
<text x="105.7" y="241.2">TL072</text>
<text x="128.3" y="243.3">R10</text>
<text x="138.3" y="243.4">TL072</text>
<text x="361.7" y="241.6">Shape</text>
<text x="128.3" y="246.5">5K</text>
<text x="9.5" y="278.7">MCP4725-TH</text>
<text x="13.7" y="282.2">M4</text>
</g>
<g font-size="3.2" fill="#00f">
<text x="45.9" y="44.4">1</text>
<text x="45.9" y="47.9">2</text>
<text x="50.1" y="45.8">D1/TX/PD1</text>
<text x="93.5" y="45.8">Vin</text>
<text x="100.5" y="47.9">29</text>
<text x="100.5" y="44.4">30</text>
<text x="45.9" y="51.4">3</text>
<text x="50.1" y="49.3">D0/RX/PD0</text>
<text x="50.1" y="52.8">-RESET</text>
<text x="86.4" y="52.8">-RESET</text>
<text x="91" y="49.3">GND</text>
<text x="100.5" y="51.4">28</text>
<text x="45.9" y="55">4</text>
<text x="45.9" y="58.5">5</text>
<text x="50.1" y="56.4">GND</text>
<text x="50.1" y="59.9">D2/INT0/PD2</text>
<text x="84.8" y="59.9">A7/ADC7</text>
<text x="94.2" y="56.4">5V</text>
<text x="100.5" y="58.5">26</text>
<text x="100.5" y="55">27</text>
<text x="45.9" y="62">6</text>
<text x="45.9" y="65.5">7</text>
<text x="50.1" y="63.4">D3/OC2B/PD3</text>
<text x="84.8" y="63.4">A6/ADC6</text>
<text x="100.5" y="65.5">24</text>
<text x="100.5" y="62">25</text>
<text x="45.9" y="69.1">8</text>
<text x="50.1" y="67">D4/PD4</text>
<text x="50.1" y="70.5">D5/OC0B/PD5A4/ADC4/SDA/PC4</text>
<text x="70.7" y="67">A5/ADC5/SCL/PC5</text>
<text x="100.5" y="69.1">23</text>
<text x="44.1" y="76.1">10</text>
<text x="45.9" y="72.6">9</text>
<text x="50.1" y="74">D6/OC0A/PD6</text>
<text x="50.1" y="77.5">D7/PD7</text>
<text x="77.8" y="77.5">A2/ADC2/PC2</text>
<text x="77.8" y="74">A3/ADC3/PC3</text>
<text x="100.5" y="76.1">21</text>
<text x="100.5" y="72.6">22</text>
<text x="44.1" y="79.7">11</text>
<text x="44.1" y="83.2">12</text>
<text x="50.1" y="81.1">D8/ICP1/PB0</text>
<text x="77.8" y="81.1">A1/ADC1/PC1</text>
<text x="100.5" y="83.2">19</text>
<text x="100.5" y="79.7">20</text>
<text x="44.1" y="86.7">13</text>
<text x="50.1" y="84.6">D9/OC1A/PB1</text>
<text x="50.1" y="88.1">D10/-SS/PB2</text>
<text x="77.8" y="84.6">A0/ADC0/PC0</text>
<text x="89.6" y="88.1">AREF</text>
<text x="100.5" y="86.7">18</text>
<text x="44.1" y="90.2">14</text>
<text x="44.1" y="93.8">15</text>
<text x="50.1" y="91.7">D11/MOSI/PB3</text>
<text x="50.1" y="95.2">D12/MISO/PB4</text>
<text x="78" y="95.2">D13/SCK/PB5</text>
<text x="91.5" y="91.7">3.3V</text>
<text x="100.5" y="90.2">17</text>
<text x="100.5" y="93.8">16</text>
<text x="326.1" y="143.2">2</text>
<text x="328.1" y="139.6">3</text>
<text x="328.1" y="146.7">1</text>
<text x="9.7" y="155.2">GND</text>
<text x="10.7" y="151.6">12V</text>
<text x="9.7" y="158.7">GND</text>
<text x="9.3" y="165.7">-12V</text>
<text x="9.7" y="162.2">GND</text>
<text x="328.1" y="178.4">3</text>
<text x="326.1" y="182">2</text>
<text x="328.1" y="185.5">1</text>
<text x="38.8" y="245.5">1</text>
<text x="98.2" y="245.5">6</text>
<text x="27.4" y="246.9">VOUT</text>
<text x="29.1" y="250.4">GND</text>
<text x="38.8" y="249">2</text>
<text x="118.5" y="249">7</text>
<text x="140.5" y="249">2</text>
<text x="29.6" y="257.5">SDA</text>
<text x="30.2" y="253.9">SCL</text>
<text x="38.8" y="252.5">3</text>
<text x="38.8" y="256">4</text>
<text x="98.2" y="252.5">5</text>
<text x="140.5" y="256">3</text>
<text x="160.9" y="252.5">1</text>
<text x="29.7" y="261">VCC</text>
<text x="38.8" y="259.6">5</text>
<text x="38.8" y="263.1">6</text>
<text x="29.1" y="264.5">GND</text>
</g>
<g font-size="3.2" fill="#f00">
<text x="151.3" y="243.7" transform="rotate(-90 151.3 243.7)">8</text>
<text x="151.3" y="264.1" transform="rotate(-90 151.3 264.1)">4</text>
</g>
<g font-size="2.5">
<text x="78.7" y="40">1</text>
<text x="67.2" y="55.9">ATmega328P</text>
</g>
</svg>
